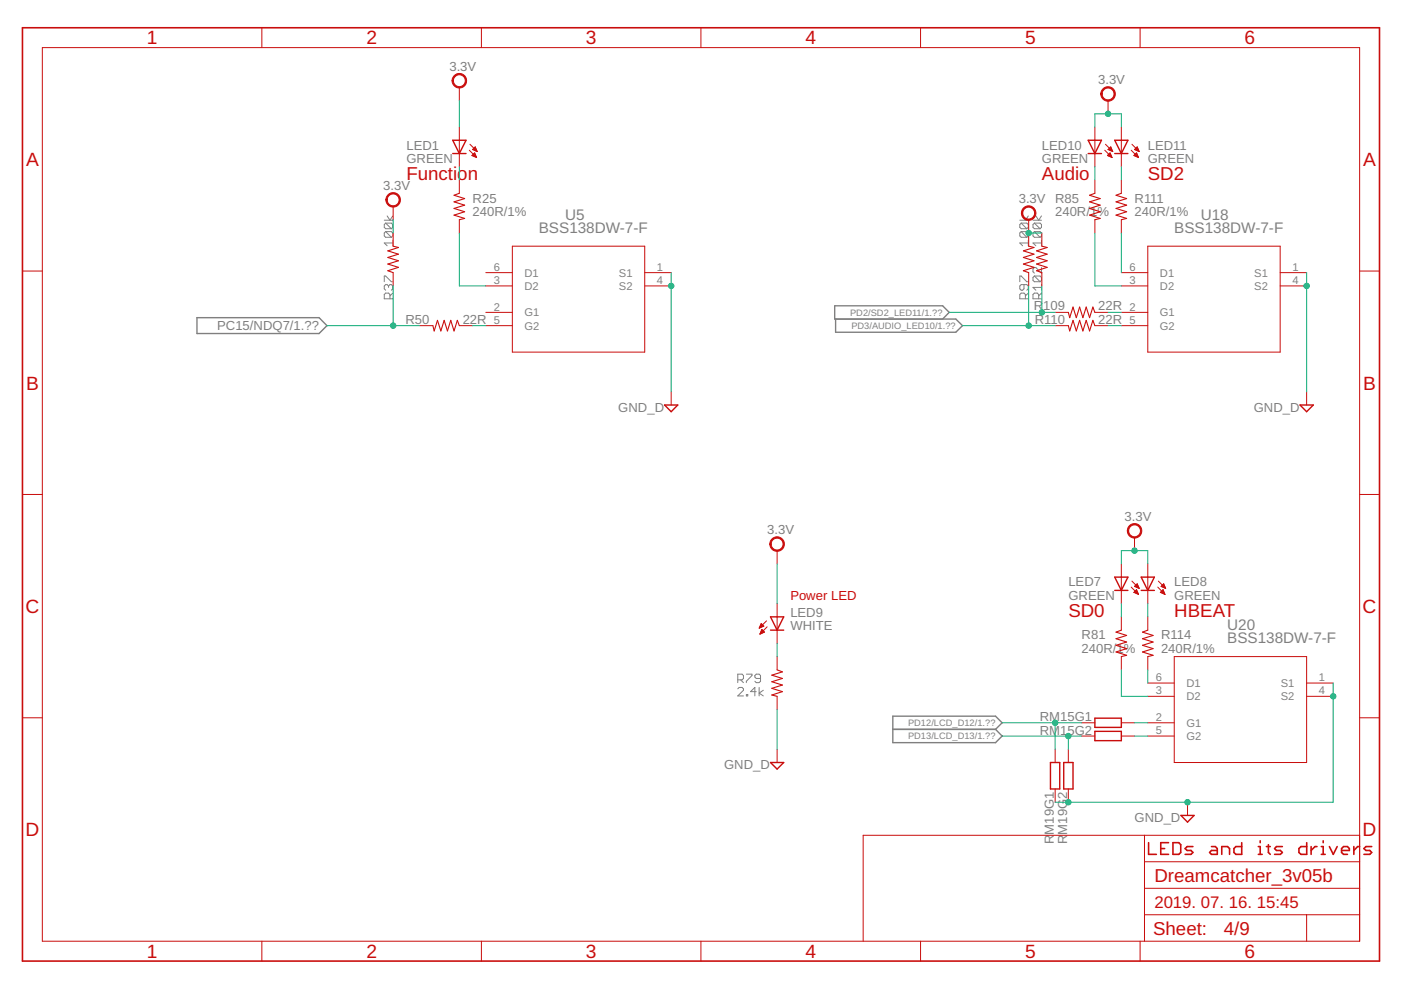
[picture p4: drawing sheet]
<svg xmlns="http://www.w3.org/2000/svg" width="297mm" height="210mm" viewBox="0 0 297 210" stroke-linecap="round" stroke-linejoin="round" font-family="sans-serif">
<g fill="none" stroke="#808080" stroke-width=".21">
<path d="M81.5 46.7h1.8M81.5 59.7v-1.2h.3l1.2 1.2h.3M81.8 49.1l-.3 .3v.6l.3 .3h1.2M81.8 49.1h1.2l.3 .3v.6l-.3 .3M81.8 47.3l-.3 .3v.6l.3 .3h1.2M81.8 47.3h1.2l.3 .3v.6l-.3 .3M81.8 49.1l1.2 1.2M81.8 47.3l1.2 1.2M82.1 45.8l.6 .9 .6-.9M83.3 51.5h-1.8l.6 .6M83.3 50.9v1.2M216.2 59.7v-1.2h.3l1.2 1.2h.3"/>
<path d="M216.2 46.7h1.8M216.5 47.3h1.2l.3 .3v.6l-.3 .3M216.5 49.1h1.2l.3 .3v.6l-.3 .3M216.5 49.1l-.3 .3v.6l.3 .3h1.2M216.5 47.3l-.3 .3v.6l.3 .3h1.2M216.5 49.1l1.2 1.2M216.5 47.3l1.2 1.2M216.8 45.8l.6 .9 .6-.9M218 51.5h-1.8l.6 .6M218 50.9v1.2M219 46.7h1.8M219.3 49.1l-.3 .3v.6l.3 .3h1.2"/>
<path d="M219.3 49.1h1.2l.3 .3v.6l-.3 .3M219.3 47.3l-.3 .3v.6l.3 .3h1.2M219.3 47.3h1.2l.3 .3v.6l-.3 .3M219.3 58.5h1.2l.3 .3v.6l-.3 .3M219.3 58.5l-.3 .3v.6l.3 .3h1.2M219.3 49.1l1.2 1.2M219.3 47.3l1.2 1.2M219.3 58.5l1.2 1.2M219.6 45.8l.6 .9 .6-.9M220.8 51.5h-1.8l.6 .6M220.8 50.9v1.2M220.8 56.7v1.2l-1.2-1.2h-.3l-.3 .3v.6l.3 .3"/>
<path d="M82.4 60.6l.3-.3h.3l.3 .3v.6l-.3 .3M82.4 60.6l-.3-.3h-.3l-.3 .3v.6l.3 .3M82.4 60.6v.3M82.7 63.4v-1l-.3-.3h-.6l-.3 .3v1h1.8M83.3 62.1l-.6 .6M217.1 60.3v.9l-.3 .3h-.3l-.3-.3v-.6l.3-.3h1.2l.3 .3v.6l-.3 .3M217.4 63.4v-1l-.3-.3h-.6l-.3 .3v1h1.8M218 62.1l-.6 .6M220.2 63.4v-1l-.3-.3h-.6l-.3 .3v1h1.8M220.8 60.3v1.2M220.8 62.1l-.6 .6M220.8 60.9h-1.8l.6 .6"/>
<path d="M156.4 146l.3-.2h.6l.3 .2v.3l-1.2 1.3h1.2M156.4 144.1h.9l.3-.3v-.6l-.3-.3h-.9v1.8M157 144.1l.6 .6M158.2 147.3h.3v.3h-.3zM158.2 142.9h1.2v.3l-1.2 1.2v.3M160.3 146.6h-1.2l.9-.8v1.8M161 145.8v1.8M161.2 143.8h-.9l-.3-.2v-.4l.3-.3h.6l.3 .3v1.2l-.3 .3h-.6l-.3-.3M161.8 146.3l-.8 .7 .8 .6"/>
</g>
<path d="M41.8 67.4h25.8l1.7 1.6-1.7 1.7h-25.8zM177.2 67.6v2.8h25.4l1.5-1.4-1.5-1.4h-25.6v-2.8h22.9l1.4 1.4-1.4 1.4M189.3 151.8h21.8l1.4 1.4-1.4 1.4 1.4 1.5-1.4 1.4h-21.8zM189.3 154.6h21.8" fill="none" stroke="#808080" stroke-width=".3"/>
<g fill="none" stroke="#c90d0c" stroke-width=".34">
<path d="M4.8 5.9h287.7v197.9h-287.7zM243.5 178.7v2.4h1.7M246.1 179.9h.8M247.8 178.7h-1.7v2.4h1.7M248.7 178.7h1.2l.4 .4v1.6l-.4 .4h-1.2zM252.9 179.5h-1.2l-.4 .4 .4 .4h.8l.4 .4-.4 .4h-1.2M256.9 179.5h.8l.4 .4v1.2h-1.2l-.4-.4 .4-.4h1.2M263.3 178.7v2.4h-1.3l-.4-.4v-.8l.4-.4h1.3M266.8 179.5h.4v1.6M267.2 178.3v.4M268.5 179.5h.8M268.9 179.1v1.6l.4 .4"/>
<path d="M271.9 179.5h-1.3l-.4 .4 .4 .4h.9l.4 .4-.4 .4h-1.3M277.1 178.7v2.4h-1.3l-.4-.4v-.8l.4-.4h1.3M278 179.5v1.6M279.2 179.5h-.4l-.8 .8M280.1 179.5h.4v1.6M280.5 178.3v.4M281.9 179.5l.8 1.6 .8-1.6M287 179.5v1.6M288.3 179.5h-.5l-.8 .8M290.8 179.5h-1.2l-.4 .4 .4 .4h.8l.4 .4-.4 .4h-1.2M259 181.1v-1.6h1.3l.4 .4v1.2M266.8 181.1h.8"/>
<path d="M280.1 181.1h.9M284.4 180.3h1.7v-.4l-.4-.4h-.8l-.5 .4v.8l.5 .4h.8"/>
</g>
<path d="M83.4 52.2l1.1 .3-2.3 .7 2.3 .7-2.3 .7 2.3 .7-2.3 .7 2.3 .7-2.3 .7 1.2 .4M97.4 41l-1.1 .4 2.2 .7-2.2 .7 2.2 .7-2.2 .7 2.2 .7-2.2 .7 2.2 .7-1.1 .3M218.1 52.2l1.1 .3-2.2 .7 2.2 .7-2.2 .7 2.2 .7-2.2 .7 2.2 .7-2.2 .7 1.1 .4M220.9 52.2l1.1 .3-2.2 .7 2.2 .7-2.2 .7 2.2 .7-2.2 .7 2.2 .7-2.2 .7 1.1 .4M232.1 41l-1.1 .4 2.3 .7-2.3 .7 2.3 .7-2.3 .7 2.3 .7-2.3 .7 2.3 .7-1.2 .3M237.7 41l-1.1 .4 2.3 .7-2.3 .7 2.3 .7-2.3 .7 2.3 .7-2.3 .7 2.3 .7-1.2 .3M91.8 69l.3 1.2 .7-2.3 .7 2.3 .7-2.3 .7 2.3 .7-2.3 .7 2.3 .7-2.3 .4 1.1M226.5 66.2l.3 1.2 .7-2.3 .7 2.3 .7-2.3 .7 2.3 .7-2.3 .7 2.3 .7-2.3 .4 1.1M226.5 69l.3 1.2 .7-2.3 .7 2.3 .7-2.3 .7 2.3 .7-2.3 .7 2.3 .7-2.3 .4 1.1M237.7 133.6l-1.1 .4 2.3 .7-2.3 .7 2.3 .7-2.3 .7 2.3 .7-2.3 .7 2.3 .7-1.2 .3M243.4 133.6l-1.2 .4 2.3 .7-2.3 .7 2.3 .7-2.3 .7 2.3 .7-2.3 .7 2.3 .7-1.1 .3M164.8 142l1.1 .5-2.3 .7 2.3 .6-2.3 .7 2.3 .7-2.3 .7 2.3 .7-2.3 .8 1.2 .2" fill="none" stroke="#c90d0c" stroke-width=".23"/>
<g fill="none" stroke="#c90d0c" stroke-width=".21">
<path d="M9 10.1h279.3v189.5h-279.3zM55.5 5.9v4.2M97.4 18.5v2.8M102.1 5.9v4.2M148.6 5.9v4.2M195.2 5.9v4.2M241.7 5.9v4.2M97.4 26.9v8.5M97.4 38.2v2.8M99.5 31.9l1.5 1.5M99.6 30.6l1.6 1.5M100.1 33l.5-.6 .4 1z"/>
<path d="M100.1 32.9h.7M100.2 31.7h.8M100.2 31.7l1 .4M100.2 32.8h.6M100.3 33.1h.6M100.3 31.6h.6M100.4 32.7h.3M100.5 31.4h.4M100.5 32.5h.2M100.5 31.9h.5M100.6 31.3h.2M100.6 33.2h.4"/>
<path d="M100.8 31.2h.1M100.8 31.2l.4 .9M100.8 31.2l-.6 .5M100.8 32h.3M100.9 33.4h.1M101.2 32.1h.1M232.1 26.9v8.5M232.1 38.2v2.8M234.2 31.9l1.6 1.5M234.4 30.6l1.5 1.5M234.8 32.9h.8M234.9 31.7l1 .4"/>
<path d="M234.9 31.7h.8M234.9 21.3v2.8M235 32.8h.5M235 33.1h.6M235.1 31.6h.6M235.1 32.7h.4M235.2 31.4h.4M235.2 31.9h.6M235.2 32.5h.2M235.4 31.3h.2M235.4 32.4l.4 1-1-.4zM235.4 33.2h.3"/>
<path d="M235.5 31.2h.1M235.5 31.2l.4 .9M235.5 31.2l-.6 .5M235.6 32h.3M235.7 33.4h.1M235.9 32.1h.1M237.7 26.9v8.5M237.7 38.2v2.8M239.8 31.9l1.6 1.5M240 30.6l1.5 1.5M240.4 32.9h.8M240.5 31.7l1 .4"/>
<path d="M240.6 31.7h.7M240.6 32.8h.5M240.6 33.1h.7M240.7 31.6h.6M240.7 32.7h.4M240.8 31.4h.4M240.9 31.9h.5M240.9 32.5h.1M241 31.3h.2M241 33.2h.3M241 32.4l.4 1-1-.4zM241.1 31.2h.1"/>
<path d="M241.1 31.2l.4 .9M241.1 31.2l-.6 .5M241.2 32h.3M241.3 33.4h.1M241.5 32.1h.1M4.8 57.5h4.2M83.4 43.8v2.8M83.4 49.4v2.8M83.4 57.8v2.8M97.4 46.6v2.8M103 57.8h5.6M108.6 52.2h28.1v22.5h-28.1z"/>
<path d="M136.7 57.8h5.6M218.1 46.6v5.6M218.1 57.8v2.8M220.9 49.4v2.8M220.9 57.8v2.8M232.1 46.6v2.8M237.7 46.6v2.8M237.7 57.8h5.7M243.4 52.2h28v22.5h-28zM271.4 57.8h5.6M288.3 57.5h4.2M89 69h2.8"/>
<path d="M97.4 69h2.8M103 60.6h5.6M103 66.2h5.6M103 69h5.6M136.7 60.6h5.6M223.7 66.2h2.8M223.7 69h2.8M232.1 66.2h2.8M232.1 69h2.8M237.7 60.6h5.7M237.7 66.2h5.7M237.7 69h5.7"/>
<path d="M271.4 60.6h5.6M142.3 83.1v2.8M277 83.1v2.8M4.8 104.8h4.2M164.8 116.8v2.8M237.7 119.6v8.4M240.5 114v2.8M243.4 119.6v8.4M288.3 104.8h4.2M161 133.1h.1M161.1 133h.3M161.1 132.8h.7"/>
<path d="M161.1 134.3h.2M161.2 132.7h.7M161.2 134.2h.4M161.2 132.6h.6M161.3 134.1h.7M161.3 132.4h.3M161.3 133.9h.7M161.4 132.3h.1M161.4 132.2l.5 .6-.9 .4zM161.4 133.8h.5M161.4 133.7h.3M161.5 133.5h.1"/>
<path d="M161.5 133.5l.6 .5-1 .5zM162.5 131.6l-1.5 1.6M162.6 132.9l-1.5 1.6M164.8 128v8.4M164.8 139.2v2.8M237.7 130.8v2.8M237.7 139.2v2.8M239.8 124.5l1.6 1.5M240 123.2l1.5 1.6M240.4 125.6l1 .4M240.4 125.6h.8M240.5 124.3l.6-.5 .4 1z"/>
<path d="M240.5 125.5h.7M240.6 124.4h.8M240.6 124.2h.7M240.7 125.3h.4M240.7 125.7h.6M240.8 124.1h.4M240.8 125.2h.2M240.9 124h.3M240.9 124.5h.5M241 125l.4 1M241 125l-.6 .6M241 125.1h.1"/>
<path d="M241 125.9h.3M241.1 123.8h.1M241.3 124.7h.2M241.4 126h.1M243.4 130.8v2.8M243.4 139.2v2.8M245.5 124.5l1.5 1.5M245.6 123.2l1.5 1.6M246 125.6h.8M246 125.6l1 .4M246.2 125.5h.6M246.2 124.3l.5-.5 .4 1z"/>
<path d="M246.2 124.4h.8M246.3 124.2h.6M246.3 125.3h.4M246.3 125.7h.6M246.4 124.1h.5M246.4 125.2h.3M246.5 124.5h.5M246.5 124h.3M246.6 125.1h.1M246.6 125l.4 1M246.6 125l-.6 .6M246.7 125.9h.2"/>
<path d="M246.7 123.8h.1M246.9 124.7h.2M247 126h.1M249 139.2h28v22.5h-28zM4.8 152.2h4.2M164.8 147.6v2.8M164.8 158.9v2.8M223.7 158.9v2.8M226.5 158.9v2.8M229.3 153.2h2.8M229.3 156.1h2.8M237.7 153.2h2.8"/>
<path d="M237.7 156.1h2.8M243.4 144.8h5.6M243.4 147.6h5.6M243.4 153.2h5.6M243.4 156.1h5.6M277 144.8h5.7M277 147.6h5.7M288.3 152.2h4.2M223.7 167.3v2.8M226.5 167.3v2.8M242.7 177.1v22.5M251.8 170.1v2.8"/>
<path d="M288.3 177.1h-105.3v22.5M55.5 199.6v4.2M102.1 199.6v4.2M148.6 199.6v4.2M195.2 199.6v4.2M241.7 199.6v4.2M242.7 194h45.6M242.7 188.3h45.6M242.7 182.7h45.6M277 194v5.6"/>
</g>
<g fill="none" stroke="#c90d0c" stroke-width=".3">
<path d="M96 32.6h2.8M96 29.7h2.8l-1.4 2.9zM230.7 29.7h2.8l-1.4 2.9zM230.7 32.6h2.8M236.3 32.6h2.8M236.3 29.7h2.8l-1.4 2.9zM140.9 85.9h2.8l-1.4 1.4zM275.6 85.9h2.8l-1.4 1.4zM163.4 130.8h2.8l-1.4 2.8zM163.4 133.6h2.8M236.3 122.4h2.8l-1.4 2.8zM236.3 125.2h2.8"/>
<path d="M242 125.2h2.8M242 122.4h2.8l-1.4 2.8zM232.1 152.3h5.6v1.9h-5.6zM232.1 155.1h5.6v1.9h-5.6zM163.4 161.7h2.8l-1.4 1.4zM222.7 161.7h2v5.6h-2zM225.5 161.7h2v5.6h-2zM250.4 172.9h2.8l-1.4 1.4z"/>
</g>
<g fill="#c90d0c" stroke="#c90d0c" stroke-width=".21">
<path d="M239.4 111.5a1.54 1.54 0 0 1 2.4 .2 1.54 1.54 0 0 1-.8 2.3 1.54 1.54 0 0 1-2-1.5h.3a1.26 1.26 0 0 1 1.8-1.1 1.26 1.26 0 0 1 .3 2.1 1.26 1.26 0 0 1-2.1-.6v-.4h-.3z" fill-rule="evenodd"/>
<path d="M163.6 114.3a1.55 1.55 0 0 1 2.5 .2 1.55 1.55 0 0 1-.9 2.3 1.55 1.55 0 0 1-2-1.4h.3a1.26 1.26 0 0 1 1.8-1.2 1.26 1.26 0 0 1 .3 2.1 1.26 1.26 0 0 1-2.1-.6v-.3h-.3z" fill-rule="evenodd"/>
<path d="M233.8 18.9a1.55 1.55 0 0 1 2.4 .2 1.55 1.55 0 0 1-.9 2.3 1.55 1.55 0 0 1-1.9-1.5h.3a1.27 1.27 0 0 1 1.9-1 1.27 1.27 0 0 1 .1 2.1 1.27 1.27 0 0 1-2-.8v-.3h-.3z" fill-rule="evenodd"/>
<path d="M216.9 44.2a1.54 1.54 0 0 1 2.5 .1 1.54 1.54 0 0 1-.9 2.3 1.54 1.54 0 0 1-1.9-1.4h.2a1.27 1.27 0 0 1 1.8-1.2 1.27 1.27 0 0 1 .3 2.1 1.27 1.27 0 0 1-2-.6l-.1-.3h-.2z" fill-rule="evenodd"/>
<path d="M96.2 16.1a1.54 1.54 0 0 1 2.5 .2 1.54 1.54 0 0 1-.9 2.3 1.54 1.54 0 0 1-2-1.5h.3a1.27 1.27 0 0 1 1.9-1 1.27 1.27 0 0 1 .2 2.1 1.27 1.27 0 0 1-2-.8l-.1-.3h-.3z" fill-rule="evenodd"/>
<path d="M82.2 41.4a1.55 1.55 0 0 1 2.5 .2 1.55 1.55 0 0 1-.9 2.3 1.55 1.55 0 0 1-2-1.5h.3a1.26 1.26 0 0 1 1.8-1.2 1.26 1.26 0 0 1 .3 2.1 1.26 1.26 0 0 1-2.1-.6v-.3h-.3z" fill-rule="evenodd"/>
</g>
<g fill="none" stroke="#0dab76" stroke-width=".21">
<path d="M97.4 21.3v5.6M97.4 35.4v2.8M232.1 26.9v-2.8h5.6v2.8M232.1 35.4v2.8M237.7 35.4v2.8M83.4 46.6v2.8M97.4 49.4v11.2h5.6M142.3 57.8v25.3M218.1 49.4h2.8M232.1 49.4v11.2h5.6M237.7 49.4v8.4M277 57.8v25.3"/>
<path d="M69.3 69h19.7M83.4 60.6v8.4M100.2 69h2.8M201.3 66.2h22.4M204.1 69h19.6M218.1 60.6v8.4M220.9 60.6v5.6M234.9 66.2h2.8M234.9 69h2.8M164.8 119.6v8.4M237.7 119.6v-2.8h5.7v2.8M164.8 136.4v2.8"/>
<path d="M237.7 128v2.8M243.4 128v2.8M164.8 150.4v8.5M212.5 153.2h16.8M212.5 156.1h16.8M223.7 153.2v5.7M226.5 156.1v2.8M237.7 142v5.6h5.7M240.5 153.2h2.9M240.5 156.1h2.9M243.4 142v2.8M282.7 144.8v25.3h-59"/>
</g>
<g fill="#0dab76" stroke="#0dab76" stroke-width=".21">
<circle cx="282.7" cy="147.6" r=".57"/>
<circle cx="251.8" cy="170.1" r=".57"/>
<circle cx="226.5" cy="170.1" r=".57"/>
<circle cx="277" cy="60.6" r=".57"/>
<circle cx="142.3" cy="60.6" r=".57"/>
<circle cx="240.5" cy="116.8" r=".57"/>
<circle cx="234.9" cy="24.1" r=".57"/>
<circle cx="218.1" cy="49.4" r=".57"/>
<circle cx="226.5" cy="156.1" r=".57"/>
<circle cx="223.7" cy="153.2" r=".57"/>
<circle cx="220.9" cy="66.2" r=".57"/>
<circle cx="218.1" cy="69" r=".57"/>
<circle cx="83.4" cy="69" r=".57"/>
</g>
<g font-size="4.1" fill="#c90d0c">
<text x="31.1" y="9.4">1</text>
<text x="77.7" y="9.4">2</text>
<text x="124.2" y="9.4">3</text>
<text x="170.8" y="9.4">4</text>
<text x="217.3" y="9.4">5</text>
<text x="263.9" y="9.4">6</text>
<text x="5.5" y="35.2">A</text>
<text x="289" y="35.2">A</text>
<text x="5.5" y="82.6">B</text>
<text x="289" y="82.6">B</text>
<text x="5.4" y="130">C</text>
<text x="288.9" y="130">C</text>
<text x="5.4" y="177.3">D</text>
<text x="288.9" y="177.3">D</text>
<text x="31.1" y="203.1">1</text>
<text x="77.7" y="203.1">2</text>
<text x="124.2" y="203.1">3</text>
<text x="170.8" y="203.1">4</text>
<text x="217.3" y="203.1">5</text>
<text x="263.9" y="203.1">6</text>
</g>
<g font-size="4" fill="#c90d0c">
<text x="86.2" y="38.2">Function</text>
<text x="220.9" y="38.2">Audio</text>
<text x="243.4" y="38.2">SD2</text>
<text x="226.5" y="130.8">SD0</text>
<text x="249" y="130.8">HBEAT</text>
<text x="244.8" y="186.9">Dreamcatcher_3v05b</text>
<text x="244.5" y="198.3">Sheet:</text>
<text x="259.5" y="198.2">4/9</text>
</g>
<text font-size="3.6" fill="#c90d0c" x="244.8" y="192.5">2019. 07. 16. 15:45</text>
<g font-size="3.2" fill="#808080">
<text x="119.8" y="46.6">U5</text>
<text x="254.6" y="46.6">U18</text>
<text x="114.2" y="49.4">BSS138DW-7-F</text>
<text x="249" y="49.4">BSS138DW-7-F</text>
<text x="260.2" y="136.4">BSS138DW-7-F</text>
<text x="260.2" y="133.6">U20</text>
</g>
<g font-size="2.8" fill="#808080">
<text x="95.3" y="15">3.3V</text>
<text x="232.8" y="17.8">3.3V</text>
<text x="86.2" y="34.5">GREEN</text>
<text x="86.2" y="31.7">LED1</text>
<text x="220.9" y="34.5">GREEN</text>
<text x="220.9" y="31.7">LED10</text>
<text x="243.4" y="34.5">GREEN</text>
<text x="243.4" y="31.7">LED11</text>
<text x="81.3" y="40.3">3.3V</text>
<text x="100.2" y="45.7">240R/1%</text>
<text x="100.2" y="42.9">R25</text>
<text x="216" y="43.1">3.3V</text>
<text x="223.7" y="45.7">240R/1%</text>
<text x="223.7" y="42.9">R85</text>
<text x="240.5" y="45.7">240R/1%</text>
<text x="240.5" y="42.9">R111</text>
<text x="219.2" y="65.8">R</text>
<text x="221.2" y="65.8">109</text>
<text x="232.8" y="65.8">22R</text>
<text x="46" y="70">PC15/NDQ7/1.??</text>
<text x="86" y="68.6">R50</text>
<text x="98.1" y="68.6">22R</text>
<text x="219.4" y="68.6">R110</text>
<text x="232.8" y="68.6">22R</text>
<text x="131.1" y="87.3">GND_D</text>
<text x="265.8" y="87.3">GND_D</text>
<text x="162.7" y="113.3">3.3V</text>
<text x="238.4" y="110.4">3.3V</text>
<text x="226.5" y="124.3">LED7</text>
<text x="249" y="124.3">LED8</text>
<text x="167.6" y="130.8">LED9</text>
<text x="226.5" y="127.1">GREEN</text>
<text x="249" y="127.1">GREEN</text>
<text x="167.6" y="133.6">WHITE</text>
<text x="229.3" y="135.6">R81</text>
<text x="246.2" y="135.6">R114</text>
<text x="229.3" y="138.4">240R/1%</text>
<text x="246.2" y="138.4">240R/1%</text>
<text x="220.5" y="153">RM15G1</text>
<text x="220.5" y="155.8">RM15G2</text>
<text x="153.5" y="163.1">GND_D</text>
<text x="226.2" y="169.4" transform="rotate(-90 226.2 169.4)">2</text>
<text x="223.4" y="179" transform="rotate(-90 223.4 179)">R</text>
<text x="223.4" y="176.9" transform="rotate(-90 223.4 176.9)">M19G1</text>
<text x="226.2" y="179" transform="rotate(-90 226.2 179)">R</text>
<text x="226.2" y="176.9" transform="rotate(-90 226.2 176.9)">M19G</text>
<text x="240.5" y="174.3">GND_D</text>
</g>
<text font-size="2.8" fill="#c90d0c" x="167.6" y="127.1">Power LED</text>
<g font-size="2.4" fill="#808080">
<text x="104.7" y="57.4">6</text>
<text x="111.2" y="58.7">D1</text>
<text x="131.2" y="58.7">S1</text>
<text x="139.3" y="57.4">1</text>
<text x="239.5" y="57.4">6</text>
<text x="245.9" y="58.7">D1</text>
<text x="265.9" y="58.7">S1</text>
<text x="274" y="57.4">1</text>
<text x="104.7" y="60.2">3</text>
<text x="104.7" y="65.8">2</text>
<text x="111.2" y="61.5">D2</text>
<text x="131.2" y="61.5">S2</text>
<text x="139.3" y="60.2">4</text>
<text x="239.5" y="60.2">3</text>
<text x="239.5" y="65.8">2</text>
<text x="245.9" y="61.5">D2</text>
<text x="265.9" y="61.5">S2</text>
<text x="274" y="60.2">4</text>
<text x="104.7" y="68.6">5</text>
<text x="111.2" y="67.1">G1</text>
<text x="111.2" y="69.9">G2</text>
<text x="239.5" y="68.6">5</text>
<text x="245.9" y="67.1">G1</text>
<text x="245.9" y="69.9">G2</text>
<text x="245.1" y="144.4">6</text>
<text x="245.1" y="147.2">3</text>
<text x="251.6" y="145.7">D1</text>
<text x="251.6" y="148.5">D2</text>
<text x="271.6" y="145.7">S1</text>
<text x="271.6" y="148.5">S2</text>
<text x="279.6" y="144.4">1</text>
<text x="279.6" y="147.2">4</text>
<text x="245.1" y="152.9">2</text>
<text x="245.1" y="155.7">5</text>
<text x="251.6" y="154.1">G1</text>
<text x="251.6" y="156.9">G2</text>
</g>
<g font-size="2" fill="#808080">
<text x="180.2" y="66.9">PD2/SD2_LED11/1.??</text>
<text x="180.5" y="69.7">PD3/AUDIO_LED10/1.??</text>
<text x="192.5" y="153.9">PD12/LCD_D12/1.??</text>
<text x="192.5" y="156.8">PD13/LCD_D13/1.??</text>
</g>
</svg>
